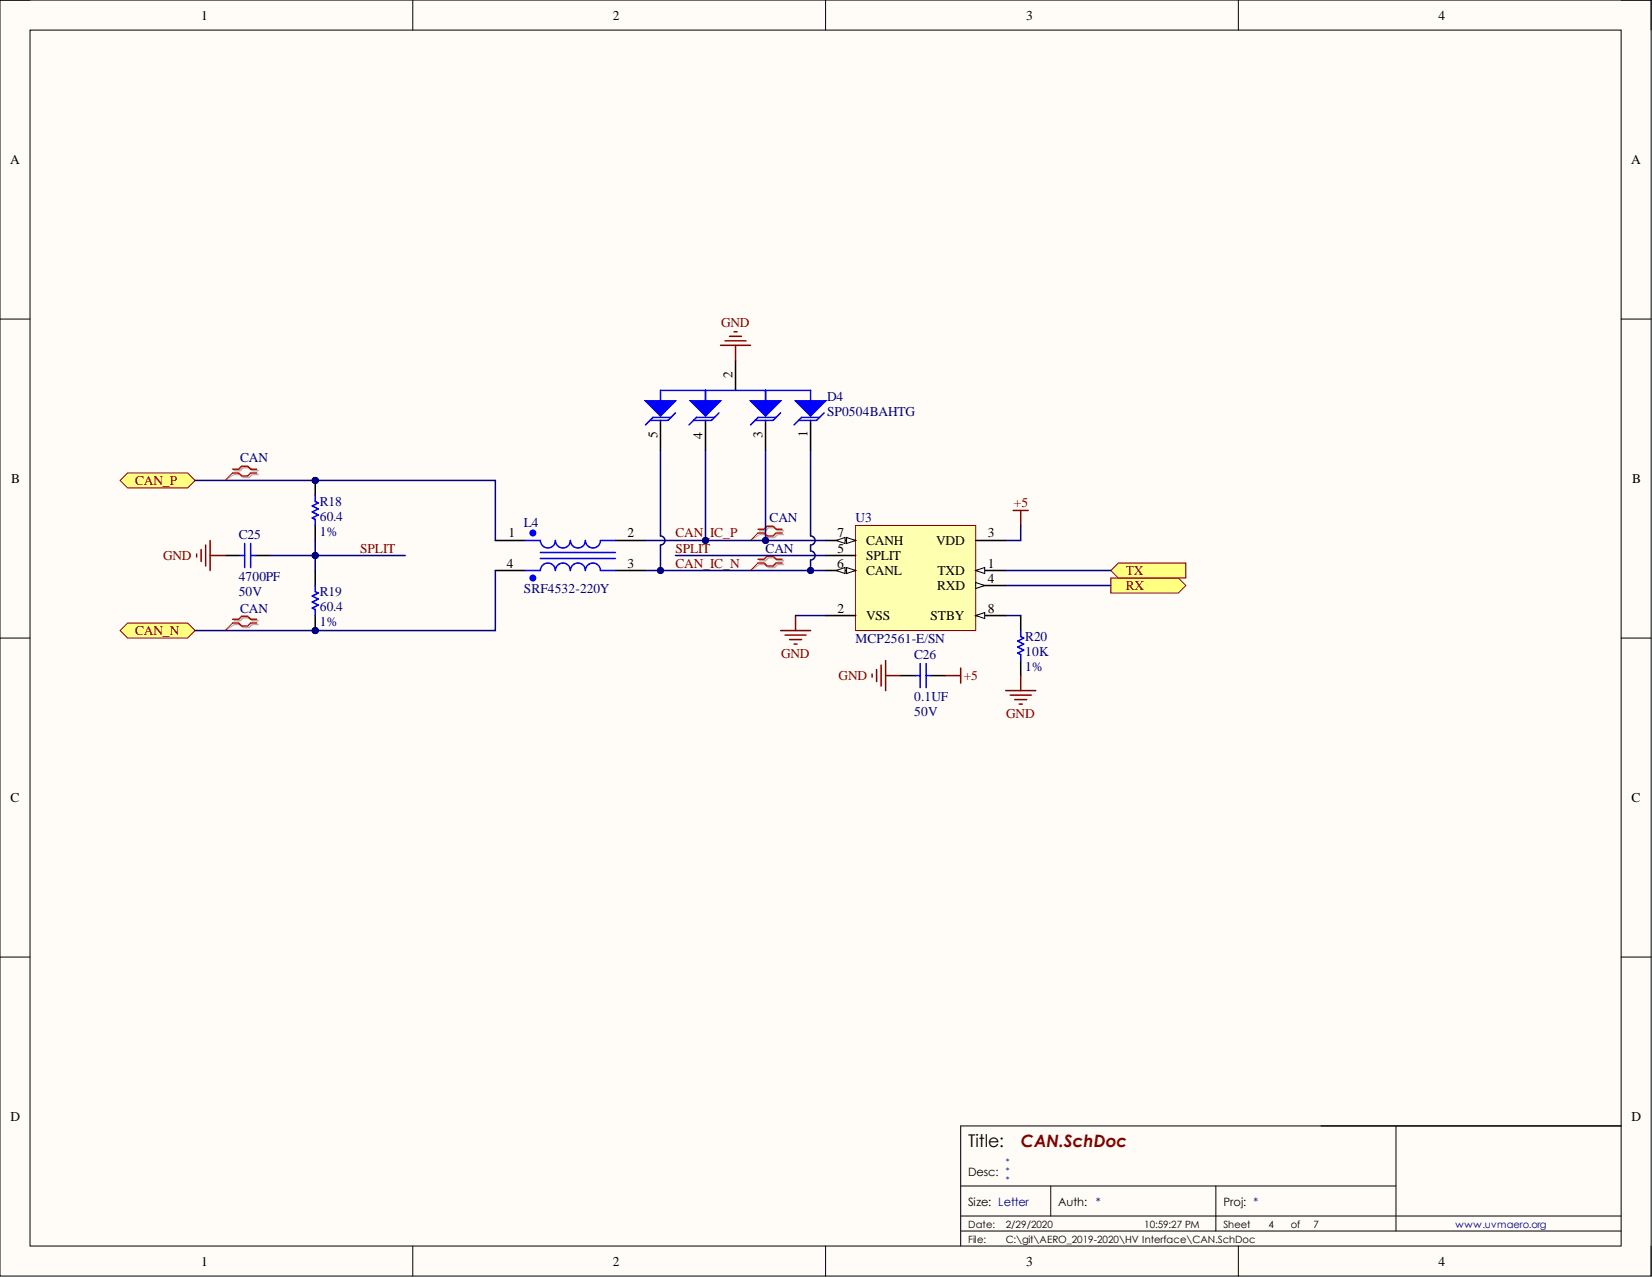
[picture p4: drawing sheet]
<svg xmlns="http://www.w3.org/2000/svg" width="279mm" height="216mm" viewBox="0 0 279 216" stroke-linecap="round" stroke-linejoin="round" font-family="sans-serif">
<path d="M0 0h279.3v215.7h-279.3z" fill-rule="evenodd" fill="#fffcf8"/>
<path d="M0 0h279.3v215.7h-279.3z" fill="none" stroke="#000" stroke-width=".17"/>
<path d="M5.1 5.1h269.1v205.6h-269.1z" fill-rule="evenodd" fill="#fffcf8"/>
<g fill="none" stroke="#000" stroke-width=".17">
<path d="M0 0h5.1M5.1 5.1h269.1v205.6h-269.1zM69.8 0v5.1M139.6 0v5.1M209.4 0v5.1M274.2 0h5.1v5.1M0 53.9h5.1M274.2 53.9h5.1M0 107.9h5.1M274.2 107.9h5.1M0 161.8h5.1M274.2 161.8h5.1"/>
<path d="M236.1 190.4v17.7M274.2 190.4h-111.7v20.3M69.8 210.7v5M139.6 210.7v5M162.5 200.5h73.6M162.5 205.6h111.7M162.5 208.1h111.7M177.7 200.5v5.1M205.6 200.5v7.6M209.4 210.7v5M279.3 210.7v5"/>
</g>
<circle cx="53.3" cy="81.2" r=".51" fill="#000080"/>
<circle cx="53.3" cy="81.2" r=".51" fill="none" stroke="#000080" stroke-width=".17"/>
<path d="M53.3 81.2v2.6" fill="none" stroke="#000" stroke-width=".25"/>
<circle cx="53.3" cy="81.2" r=".51" fill="#000080"/>
<circle cx="53.3" cy="81.2" r=".51" fill="none" stroke="#000080" stroke-width=".17"/>
<path d="M53.3 88.8v2.6" fill="none" stroke="#000" stroke-width=".25"/>
<path d="M53.3 83.8v1l.5 .2-1 .5 1 .6-1 .5 1 .5-1 .5 .5 .2v1" fill="none" stroke="#00f" stroke-width=".25"/>
<circle cx="53.3" cy="106.6" r=".51" fill="#000080"/>
<circle cx="53.3" cy="106.6" r=".51" fill="none" stroke="#000080" stroke-width=".17"/>
<path d="M53.3 96.5v2.5M53.3 104.1v2.5" fill="none" stroke="#000" stroke-width=".25"/>
<circle cx="53.3" cy="106.6" r=".51" fill="#000080"/>
<circle cx="53.3" cy="106.6" r=".51" fill="none" stroke="#000080" stroke-width=".17"/>
<path d="M40.6 93.9h.8M41.4 91.9v4M42.4 91.9v4M42.4 93.9h.8M53.3 99v1l.5 .3-1 .5 1 .5-1 .5 1 .5-1 .5 .5 .3v1" fill="none" stroke="#00f" stroke-width=".25"/>
<path d="M38.1 93.9h2.5M43.2 93.9h2.5" fill="none" stroke="#000" stroke-width=".25"/>
<path d="M20.3 81.2l1.3-1.2h10.1l1.3 1.2-1.3 1.3h-10.1z" fill-rule="evenodd" fill="#ffff80"/>
<path d="M20.3 81.2l1.3-1.2h10.1l1.3 1.2-1.3 1.3h-10.1z" fill="none" stroke="#800000" stroke-width=".17"/>
<path d="M20.3 106.6l1.3-1.3h10.1l1.3 1.3-1.3 1.3h-10.1z" fill-rule="evenodd" fill="#ffff80"/>
<path d="M20.3 106.6l1.3-1.3h10.1l1.3 1.3-1.3 1.3h-10.1z" fill="none" stroke="#800000" stroke-width=".17"/>
<path d="M39.6 79.6h1l.5-.5h1l.6 .5h1M39.6 80.2h1l.5 .5h1l.6-.5h1" fill="none" stroke="#d0a19e" stroke-width=".25"/>
<path d="M39.6 80.2l-1.5 1" fill="none" stroke="#d0a19e" stroke-width=".17"/>
<path d="M39.4 79.3h1l.5-.5h1l.5 .5h1M39.4 80h1l.5 .5h1l.5-.5h1" fill="none" stroke="#f00" stroke-width=".25"/>
<path d="M39.4 80l-1.3 1.2" fill="none" stroke="#f00" stroke-width=".17"/>
<path d="M33.3 93.7v.5M34 92.9v2M34.8 92.1v3.6M35.5 91.4v5.1M35.5 93.9h2.6" fill="none" stroke="#800000" stroke-width=".25"/>
<path d="M83.8 91.4h5.1M83.8 96.5h5.1M104.1 91.4h5.1M104.1 96.5h5.1" fill="none" stroke="#000" stroke-width=".25"/>
<path d="M88.9 96.5h2.5a1.27 1.27 0 0 1 1.3-1.3 1.27 1.27 0 0 1 1.2 1.3 1.27 1.27 0 0 1 1.3-1.3 1.27 1.27 0 0 1 1.3 1.3 1.27 1.27 0 0 1 1.2-1.3 1.27 1.27 0 0 1 1.3 1.3 1.27 1.27 0 0 1 1.3-1.3 1.27 1.27 0 0 1 1.2 1.3h2.6M88.9 91.4h2.5a1.27 1.27 0 0 0 1.3 1.2 1.27 1.27 0 0 0 1.2-1.2 1.27 1.27 0 0 0 1.3 1.2 1.27 1.27 0 0 0 1.3-1.2 1.27 1.27 0 0 0 1.2 1.2 1.27 1.27 0 0 0 1.3-1.2 1.27 1.27 0 0 0 1.3 1.2 1.27 1.27 0 0 0 1.2-1.2h2.6M91.4 93.4h12.7M91.4 94.4h12.7" fill="none" stroke="#00f" stroke-width=".25"/>
<circle cx="90.1" cy="90.1" r=".51" fill="#00f"/>
<circle cx="90.1" cy="90.1" r=".51" fill="none" stroke="#00f" stroke-width=".17"/>
<circle cx="90.1" cy="97.7" r=".51" fill="#00f"/>
<circle cx="90.1" cy="97.7" r=".51" fill="none" stroke="#00f" stroke-width=".17"/>
<path d="M144.7 88.8h20.3v17.8h-20.3z" fill-rule="evenodd" fill="#ffffb0"/>
<path d="M144.7 88.8h20.3v17.8h-20.3z" fill="none" stroke="#800000" stroke-width=".17"/>
<path d="M139.6 91.4h5.1M165 91.4h5.1" fill="none" stroke="#000" stroke-width=".25"/>
<path d="M143.2 90.9l1.5 .5-1.5 .5z" fill="#f8fcff"/>
<path d="M143.2 90.9l1.5 .5-1.5 .5z" fill="none" stroke="#000" stroke-width=".17"/>
<path d="M141.4 91.4l1.5-.5v1z" fill="#f8fcff"/>
<path d="M141.4 91.4l1.5-.5v1z" fill="none" stroke="#000" stroke-width=".17"/>
<path d="M139.6 96.5h5.1" fill="none" stroke="#000" stroke-width=".25"/>
<path d="M143.2 95.9l1.5 .6-1.5 .5z" fill="#f8fcff"/>
<path d="M143.2 95.9l1.5 .6-1.5 .5z" fill="none" stroke="#000" stroke-width=".17"/>
<path d="M141.4 96.5l1.5-.6v1.1z" fill="#f8fcff"/>
<path d="M141.4 96.5l1.5-.6v1.1z" fill="none" stroke="#000" stroke-width=".17"/>
<path d="M165 99h5.1" fill="none" stroke="#000" stroke-width=".25"/>
<path d="M165 98.5l1.5 .5-1.5 .5z" fill="#f8fcff"/>
<path d="M165 98.5l1.5 .5-1.5 .5z" fill="none" stroke="#000" stroke-width=".17"/>
<path d="M139.6 93.9h5.1M165 104.1h5.1" fill="none" stroke="#000" stroke-width=".25"/>
<path d="M165 104.1l1.5-.5v1z" fill="#f8fcff"/>
<path d="M165 104.1l1.5-.5v1z" fill="none" stroke="#000" stroke-width=".17"/>
<path d="M165 96.5h5.1" fill="none" stroke="#000" stroke-width=".25"/>
<path d="M165 96.5l1.5-.6v1.1z" fill="#f8fcff"/>
<path d="M165 96.5l1.5-.6v1.1z" fill="none" stroke="#000" stroke-width=".17"/>
<path d="M139.6 104.1h5.1M152.3 114.2h2.6M157.4 114.2h2.5M172.6 104.1v2.5M172.6 111.7v2.5" fill="none" stroke="#000" stroke-width=".25"/>
<path d="M128.5 89.7h1l.5-.5h1l.5 .5h1M128.5 90.4h1l.5 .5h1l.5-.5h1M128.5 94.8h1l.5-.5h1l.5 .5h1M128.5 95.4h1l.5 .5h1l.5-.5h1M39.6 105h1l.5-.5h1l.6 .5h1M39.6 105.6h1l.5 .5h1l.6-.5h1" fill="none" stroke="#d0a19e" stroke-width=".25"/>
<path d="M128.5 90.4l-1.6 1M128.5 95.4l-1.6 1.1M39.6 105.6l-1.5 1" fill="none" stroke="#d0a19e" stroke-width=".17"/>
<path d="M128.2 89.5h1l.5-.5h1l.6 .5h1M128.2 90.1h1l.5 .5h1l.6-.5h1M128.2 94.6h1l.5-.6h1l.6 .6h1M128.2 95.2h1l.5 .5h1l.6-.5h1M39.4 104.7h1l.5-.5h1l.5 .5h1M39.4 105.3h1l.5 .5h1l.5-.5h1" fill="none" stroke="#f00" stroke-width=".25"/>
<path d="M128.2 90.1l-1.3 1.3M128.2 95.2l-1.3 1.3M39.4 105.3l-1.3 1.3" fill="none" stroke="#f00" stroke-width=".17"/>
<path d="M154.9 114.2h.7M155.6 112.2v4.1M156.6 112.2v4.1M156.6 114.2h.8M172.6 106.6v1l.5 .3-1 .5 1 .5-1 .5 1 .5-1 .5 .5 .3v1" fill="none" stroke="#00f" stroke-width=".25"/>
<g fill="none" stroke="#800000" stroke-width=".25">
<path d="M171.4 86.3h2.5M172.6 86.3v2.5M132 106.6h5.1M132.8 107.4h3.5M133.5 108.1h2.1M134.3 108.9h.5M134.6 104.1v2.5M147.5 114v.5M148.3 113.2v2M149 112.4v3.6M149.8 111.7v5.1M149.8 114.2h2.5"/>
<path d="M159.9 114.2h2.6M162.5 113v2.5M170.1 116.8h5.1M170.9 117.5h3.5M171.6 118.3h2M172.4 119h.5M172.6 114.2v2.6"/>
</g>
<path d="M187.9 97.7h11.4l1.3 1.3-1.3 1.3h-11.4z" fill-rule="evenodd" fill="#ffff80"/>
<path d="M187.9 97.7h11.4l1.3 1.3-1.3 1.3h-11.4z" fill="none" stroke="#800000" stroke-width=".17"/>
<path d="M187.9 96.5l1.2-1.3h11.5v2.5h-11.5z" fill-rule="evenodd" fill="#ffff80"/>
<path d="M187.9 96.5l1.2-1.3h11.5v2.5h-11.5z" fill="none" stroke="#800000" stroke-width=".17"/>
<path d="M124.4 60.9v5.1M137.1 71.1v5.1" fill="none" stroke="#000" stroke-width=".25"/>
<path d="M134.6 67.8h5l-2.5 2.5z" fill="#00f"/>
<path d="M134.6 67.8h5l-2.5 2.5z" fill="none" stroke="#00f" stroke-width=".25"/>
<path d="M129.5 71.1v5.1" fill="none" stroke="#000" stroke-width=".25"/>
<path d="M126.9 67.8h5.1l-2.5 2.5z" fill="#00f"/>
<path d="M126.9 67.8h5.1l-2.5 2.5zM131.3 70.6h-3.1l-1.3 1.2M132 69.8l-1.3 1.3h-3M138.6 70.6h-3l-1.3 1.2M139.4 69.8l-1.3 1.3h-3" fill="none" stroke="#00f" stroke-width=".25"/>
<path d="M119.3 71.1v5.1" fill="none" stroke="#000" stroke-width=".25"/>
<path d="M116.8 67.8h5.1l-2.6 2.5z" fill="#00f"/>
<path d="M116.8 67.8h5.1l-2.6 2.5z" fill="none" stroke="#00f" stroke-width=".25"/>
<path d="M111.7 71.1v5.1" fill="none" stroke="#000" stroke-width=".25"/>
<path d="M109.2 67.8h5l-2.5 2.5z" fill="#00f"/>
<path d="M109.2 67.8h5l-2.5 2.5zM111.7 68.5v-2.5h25.4v2.5M113.5 70.6h-3.1l-1.2 1.2M114.2 69.8l-1.2 1.3h-3.1M119.3 66v2.5M120.8 70.6h-3l-1.3 1.2M121.6 69.8l-1.3 1.3h-3M129.5 66v2.5" fill="none" stroke="#00f" stroke-width=".25"/>
<path d="M129.5 76.2v15.2" fill="none" stroke="#000080" stroke-width=".25"/>
<circle cx="129.5" cy="91.4" r=".51" fill="#000080"/>
<circle cx="129.5" cy="91.4" r=".51" fill="none" stroke="#000080" stroke-width=".17"/>
<path d="M83.8 96.5v10.1h-50.8" fill="none" stroke="#000080" stroke-width=".25"/>
<circle cx="53.3" cy="106.6" r=".51" fill="#000080"/>
<circle cx="53.3" cy="106.6" r=".51" fill="none" stroke="#000080" stroke-width=".17"/>
<path d="M33 81.2h50.8v10.2" fill="none" stroke="#000080" stroke-width=".25"/>
<circle cx="53.3" cy="81.2" r=".51" fill="#000080"/>
<circle cx="53.3" cy="81.2" r=".51" fill="none" stroke="#000080" stroke-width=".17"/>
<path d="M45.7 93.9h22.8" fill="none" stroke="#000080" stroke-width=".25"/>
<circle cx="53.3" cy="93.9" r=".51" fill="#000080"/>
<circle cx="53.3" cy="93.9" r=".51" fill="none" stroke="#000080" stroke-width=".17"/>
<path d="M109.2 96.5h30.4" fill="none" stroke="#000080" stroke-width=".25"/>
<circle cx="137.1" cy="96.5" r=".51" fill="#000080"/>
<circle cx="137.1" cy="96.5" r=".51" fill="none" stroke="#000080" stroke-width=".17"/>
<circle cx="111.7" cy="96.5" r=".51" fill="#000080"/>
<circle cx="111.7" cy="96.5" r=".51" fill="none" stroke="#000080" stroke-width=".17"/>
<path d="M109.2 91.4h30.4" fill="none" stroke="#000080" stroke-width=".25"/>
<circle cx="129.5" cy="91.4" r=".51" fill="#000080"/>
<circle cx="129.5" cy="91.4" r=".51" fill="none" stroke="#000080" stroke-width=".17"/>
<circle cx="119.3" cy="91.4" r=".51" fill="#000080"/>
<circle cx="119.3" cy="91.4" r=".51" fill="none" stroke="#000080" stroke-width=".17"/>
<path d="M53.3 93.9v2.6M114.2 93.9h25.4M170.1 99h17.8M170.1 96.5h17.8M172.6 88.8v2.6h-2.5M134.6 104.1h5M170.1 104.1h2.5" fill="none" stroke="#000080" stroke-width=".25"/>
<circle cx="53.3" cy="93.9" r=".51" fill="#000080"/>
<circle cx="53.3" cy="93.9" r=".51" fill="none" stroke="#000080" stroke-width=".17"/>
<path d="M53.3 91.4v2.5" fill="none" stroke="#000080" stroke-width=".25"/>
<circle cx="53.3" cy="93.9" r=".51" fill="#000080"/>
<circle cx="53.3" cy="93.9" r=".51" fill="none" stroke="#000080" stroke-width=".17"/>
<path d="M111.7 76.2v14.4a.76 .76 0 0 1 .8 .8 .76 .76 0 0 1-.8 .7v4.4" fill="none" stroke="#000080" stroke-width=".25"/>
<circle cx="111.7" cy="96.5" r=".51" fill="#000080"/>
<circle cx="111.7" cy="96.5" r=".51" fill="none" stroke="#000080" stroke-width=".17"/>
<path d="M119.3 76.2v15.2" fill="none" stroke="#000080" stroke-width=".25"/>
<circle cx="119.3" cy="91.4" r=".51" fill="#000080"/>
<circle cx="119.3" cy="91.4" r=".51" fill="none" stroke="#000080" stroke-width=".17"/>
<path d="M137.1 76.2v14.4a.76 .76 0 0 1 .8 .8 .76 .76 0 0 1-.8 .7v1.1a.76 .76 0 0 1 .8 .7 .76 .76 0 0 1-.8 .8v1.8" fill="none" stroke="#000080" stroke-width=".25"/>
<circle cx="137.1" cy="96.5" r=".51" fill="#000080"/>
<circle cx="137.1" cy="96.5" r=".51" fill="none" stroke="#000080" stroke-width=".17"/>
<path d="M121.9 58.4h5M122.6 57.6h3.6M123.4 56.9h2M124.1 56.1h.6M124.4 58.4v2.5" fill="none" stroke="#800000" stroke-width=".25"/>
<text font-size="3" x="163.7" y="194">Title:</text>
<text font-size="2.9" fill="#800000" x="172.6" y="194">CAN.SchDoc</text>
<g font-size="2.3">
<text x="34" y="3.3">1</text>
<text x="103.7" y="3.3">2</text>
<text x="173.6" y="3.3">3</text>
<text x="243.3" y="3.3">4</text>
<text x="1.7" y="27.8">A</text>
<text x="275.9" y="27.8">A</text>
<text x="123.9" y="64" transform="rotate(-90 123.9 64)">2</text>
<text x="111.2" y="74.1" transform="rotate(-90 111.2 74.1)">5</text>
<text x="118.8" y="74.2" transform="rotate(-90 118.8 74.2)">4</text>
<text x="129" y="74" transform="rotate(-90 129 74)">3</text>
<text x="136.6" y="74" transform="rotate(-90 136.6 74)">1</text>
<text x="1.9" y="81.7">B</text>
<text x="276" y="81.7">B</text>
<text x="85.7" y="95.9">4</text>
<text x="86" y="90.9">1</text>
<text x="106.1" y="90.9">2</text>
<text x="106.1" y="95.9">3</text>
<text x="141.6" y="95.9">6</text>
<text x="141.7" y="90.9">7</text>
<text x="141.7" y="93.4">5</text>
<text x="146.5" y="92.1">CANH</text>
<text x="146.5" y="94.7">SPLIT</text>
<text x="158.3" y="92.1">VDD</text>
<text x="167" y="90.9">3</text>
<text x="167" y="95.9">1</text>
<text x="146.5" y="97.2">CANL</text>
<text x="158.5" y="99.8">RXD</text>
<text x="158.6" y="97.2">TXD</text>
<text x="167" y="98.5">4</text>
<text x="141.7" y="103.6">2</text>
<text x="146.5" y="104.8">VSS</text>
<text x="157.4" y="104.8">STBY</text>
<text x="167" y="103.6">8</text>
<text x="1.8" y="135.6">C</text>
<text x="276" y="135.6">C</text>
<text x="1.8" y="189.5">D</text>
<text x="276" y="189.5">D</text>
<text x="34" y="214">1</text>
<text x="103.7" y="214">2</text>
<text x="173.6" y="214">3</text>
<text x="243.3" y="214">4</text>
</g>
<g font-size="2.3" fill="#800000">
<text x="121.9" y="55.3">GND</text>
<text x="22.8" y="82">CAN_P</text>
<text x="171.4" y="85.8">+5</text>
<text x="27.6" y="94.7">GND</text>
<text x="60.9" y="93.4">SPLIT</text>
<text x="114.2" y="93.4">SPLIT</text>
<text x="114.2" y="90.9">CAN_IC_P</text>
<text x="114.2" y="95.9">CAN_IC_N</text>
<text x="190.4" y="99.8">RX</text>
<text x="190.4" y="97.2">TX</text>
<text x="22.8" y="107.4">CAN_N</text>
<text x="132.1" y="111.2">GND</text>
<text x="141.8" y="115">GND</text>
<text x="163" y="115">+5</text>
<text x="170.2" y="121.3">GND</text>
</g>
<g font-size="2.3" fill="#000080">
<text x="139.9" y="67.8">D4</text>
<text x="139.9" y="70.3">SP0504BAHTG</text>
<text x="40.6" y="78.2">CAN</text>
<text x="54.1" y="88.1">60.4</text>
<text x="54.1" y="85.5">R18</text>
<text x="88.6" y="89.1">L4</text>
<text x="130.2" y="88.3">CAN</text>
<text x="144.7" y="88.3">U3</text>
<text x="40.4" y="91.1">C25</text>
<text x="54.1" y="90.6">1%</text>
<text x="129.5" y="93.4">CAN</text>
<text x="40.4" y="98.2">4700PF</text>
<text x="40.4" y="100.8">50V</text>
<text x="54.1" y="100.8">R19</text>
<text x="88.6" y="100.3">SRF4532-220Y</text>
<text x="40.6" y="103.6">CAN</text>
<text x="54.1" y="103.3">60.4</text>
<text x="54.1" y="105.8">1%</text>
<text x="144.7" y="108.6">MCP2561-E/SN</text>
<text x="154.6" y="111.4">C26</text>
<text x="173.4" y="110.9">10K</text>
<text x="173.4" y="113.5">1%</text>
<text x="173.4" y="108.4">R20</text>
<text x="154.6" y="118.5">0.1UF</text>
<text x="154.6" y="121.1">50V</text>
</g>
<g font-size="1.9">
<text x="163.7" y="203.9">Size: Letter</text>
<text x="163.7" y="198.8">Desc:</text>
<text x="179" y="203.8">Auth:</text>
<text x="206.9" y="203.8">Proj: *</text>
</g>
<text font-size="1.9" fill="#000080" x="185.3" y="203.8">*</text>
<g font-size="1.7">
<text x="163.7" y="207.5">Date:</text>
<text x="170.1" y="207.5">2/29/2020</text>
<text x="193.5" y="207.5">10:59:27 PM</text>
<text x="206.9" y="207.5">Sheet</text>
<text x="214.5" y="207.5">4</text>
<text x="218.3" y="207.5">of</text>
<text x="222.1" y="207.5">7</text>
<text x="163.7" y="210.1">File:</text>
<text x="170.1" y="210.1">C:\git\AERO_2019-2020\HV Interface\CAN.SchDoc</text>
</g>
<text font-size="1.7" fill="#000080" x="246.2" y="207.5">www.uvmaero.org</text>
<g font-size="1.5" fill="#000080">
<text x="170.1" y="197">*</text>
<text x="170.1" y="198.6">*</text>
<text x="170.1" y="200.1">*</text>
</g>
</svg>
